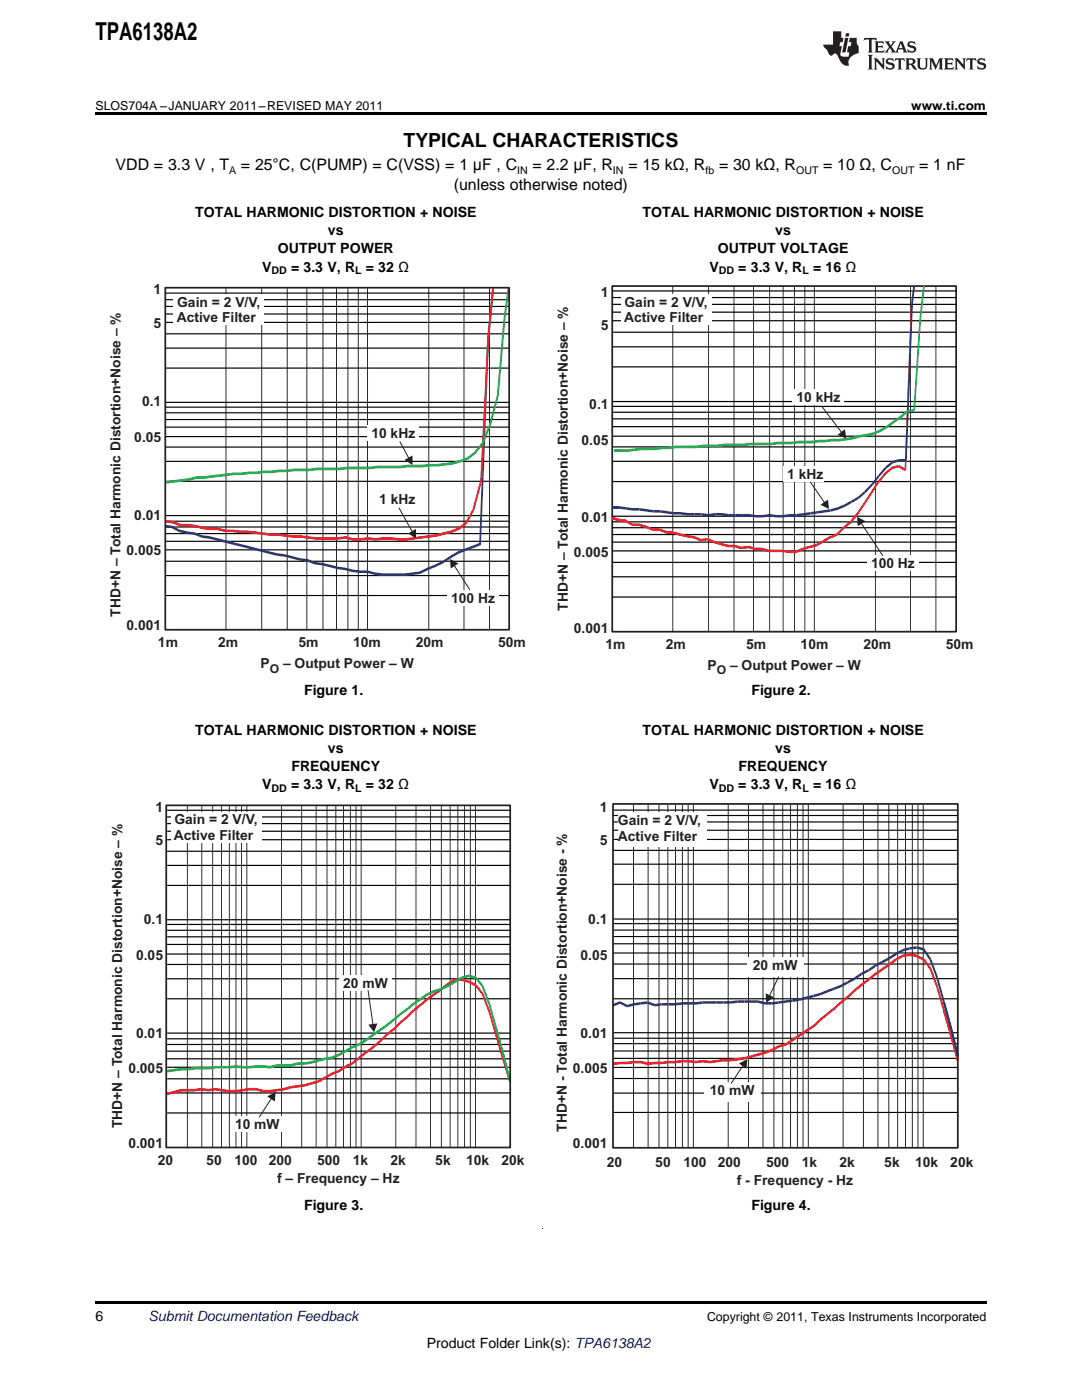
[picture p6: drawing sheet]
<svg xmlns="http://www.w3.org/2000/svg" width="216mm" height="279mm" viewBox="0 0 216 279" stroke-linecap="round" stroke-linejoin="round" font-family="sans-serif">
<g fill="#231f20">
<path d="M172.5 7.6l-.1 .5 .4-.2h.6v.1v2.1l-.2 .4h.9l-.2-.4v-2.1l.1-.1h.5l.5 .2-.2-.5zM174.5 8.3l.2 .3v1.5l-.2 .4h1.8l.2-.6a1.04 1.04 0 0 1-1.3 .2v-.7h.6l.3 .2v-.6l-.3 .2h-.6v-.6l.8-.1 .4 .3-.2-.5zM176.5 8.3l.9 1.1-.9 1.1h.8l-.2-.2 .4-.7 .5 .7-.2 .2h1.5l-.2-.2 .2-.4h.9l.1 .4-.2 .2h1l-.3-.3-.7-1.9h-.5l-.9 2-.8-1 .9-1h-.8l.1 .3-.4 .5-.3-.6 .1-.2zM179.7 8.6l.4 1h-.7zM181.3 8.4a.63 .63 0 0 0-.2 .7 .63 .63 0 0 0 .6 .4l.6 .2 .1 .2a.75 .75 0 0 1-.7 .4 .75 .75 0 0 1-.6-.5l.1 .7 .1-.1a1.11 1.11 0 0 0 1.5-.6 1.13 1.13 0 0 0-1.2-.8l-.1-.4a1.04 1.04 0 0 1 1.2 .2l-.2-.5-.2 .1-.4-.2zM173.2 10.9l.2 .4v2.2l-.2 .4h1l-.3-.4v-2.2l.3-.4zM174.3 11.6l.3 .4v1.5l-.3 .4h.8l-.2-.4v-1.3l1.5 1.7v-1.9l.2-.4h-.7l.2 .4v.9l-1.1-1.3zM177 11.8a.62 .62 0 0 0-.2 .7 .62 .62 0 0 0 .6 .4l.6 .1 .1 .3a.76 .76 0 0 1-.7 .3 .76 .76 0 0 1-.7-.4l.2 .7 .1-.1a1.11 1.11 0 0 0 1.5-.6 1.13 1.13 0 0 0-1.2-.8l-.1-.4a1.04 1.04 0 0 1 1.2 .2l-.2-.6-.2 .1-.5-.1zM178.7 11.6l-.2 .6a.61 .61 0 0 1 .8-.3v1.6l-.2 .4h.9l-.2-.4v-1.6a.63 .63 0 0 1 .7 .3l-.1-.6zM180.6 11.6l.3 .4v1.5l-.3 .4h1l-.2-.2-.1-.8 .6 .2a.76 .76 0 0 0 1.2 .7l-1-1a.58 .58 0 0 0 .6-.5 .58 .58 0 0 0-.5-.6zM181.4 11.9h.1a.45 .45 0 0 1 .5 .1 .45 .45 0 0 1 .1 .5l-.8 .2zM182.9 11.6l.2 .2a2.17 2.17 0 0 0 .3 1.9 .99 .99 0 0 0 1.6-.6v-1.1l.2-.4h-.7l.2 .2a1.92 1.92 0 0 1-.2 1.8 .6 .6 0 0 1-.9-.5v-1.1l.2-.4zM185.4 11.6l.2 .4v1.5l-.2 .4h.7l-.2-.4v-1.4l.8 1.8 .8-1.8v1.4l-.2 .4h.9l-.2-.4v-1.5l.2-.4h-.8l-.6 1.5-.6-1.5zM188.4 11.6l.2 .4v1.5l-.2 .4h1.8l.1-.6a1.04 1.04 0 0 1-1.2 .1v-.6h.5l.4 .2v-.6l-.4 .2h-.5v-.7h.8l.3 .3-.1-.6zM190.5 11.6l.2 .4v1.5l-.2 .4h.7l-.2-.4v-1.3l1.5 1.7v-1.9l.2-.4h-.7l.2 .4v.9l-1.1-1.3zM192.9 11.6l-.1 .6a.61 .61 0 0 1 .7-.3l.1 1.6-.3 .4h1l-.3-.4 .1-1.6a.63 .63 0 0 1 .7 .3l-.1-.6zM195.2 11.8a.62 .62 0 0 0-.2 .7 .62 .62 0 0 0 .6 .4l.6 .1 .1 .3a.76 .76 0 0 1-.7 .3 .76 .76 0 0 1-.6-.4l.1 .7 .1-.1a1.11 1.11 0 0 0 1.6-.6 1.13 1.13 0 0 0-1.3-.8l-.1-.4a1.04 1.04 0 0 1 1.2 .2l-.1-.6-.2 .1-.5-.1z"/>
<path d="M166.2 6.3v2.6h-1.9v.4l.8 .9a.91 .91 0 0 0 1 .8 .56 .56 0 0 1 .5-.3 .56 .56 0 0 1 .5 .3l.4 .8a1.53 1.53 0 0 0 1.9 1.2 1.54 1.54 0 0 1 1-2.1l.9-.3v-1.4a1.52 1.52 0 0 1-.4-1.6h-1.3l-.2 .8h.5l-.2 .8h-.5l-.1 1v.2l.4 .1-.2 .8a1.93 1.93 0 0 1-1.6-.3l.3-1.8h-.5l.2-.8h.4l.2-.8h-.4v-1.3zM168.6 7.6l-.6 2.9h.7l.6-2.9zM168.8 6.6l-.1 .7h.6l.2-.7z"/>
</g>
<g fill="none" stroke="#010202" stroke-width=".2">
<path d="M33 59.8h68.7M33 58.5h68.7M45.1 57.5v68.2M52.2 57.5v68.2M57.3 57.5v68.2M61.2 57.5v68.2M64.4 57.5v68.2M67.1 57.5v68.2M69.4 57.5v68.2M71.5 57.5v68.2M73.3 57.5v68.2M85.6 57.5v68.2"/>
<path d="M92.6 57.5v68.2M97.7 57.5v68.2M33 73.5h68.7M33 69.5h68.7M33 66.6h68.7M33 64.3h68.7M33 62.7h68.7M33 61.2h68.7M33 96.1h68.7M33 92.1h68.7M33 89.2h68.7M33 87.1h68.7"/>
<path d="M33 85.2h68.7M33 83.7h68.7M33 82.4h68.7M33 81.3h68.7M33 80.3h68.7M33 118.8h68.7M33 114.9h68.7M33 112h68.7M33 109.7h68.7M33 108h68.7M33 106.5h68.7M33 105.2h68.7"/>
<path d="M33 104h68.7M33 102.9h68.7"/>
</g>
<path d="M33 105l1.3 .2 1.5 .7" fill="none" stroke="#2b3695" stroke-width=".2"/>
<path d="M33 104l1.4 .2 1.6 .6" fill="none" stroke="#ee1e28" stroke-width=".2"/>
<path d="M98.4 57.5l-1.1 11-1.5 40.1a34 34 0 0 0-6 2.6l-1.5 1-4.5 2.1a25.7 25.7 0 0 1-10.5-.2l-3-.2-6-1.3-1.5-.2-1.4-.6-1.6-.2-3-.7-1.5-.2-13.5-3.4-1.5-.2-1.5-.6-3-.6-1.5-.7-1.3-.2" fill="none" stroke="#2b3695" stroke-width=".44"/>
<path d="M98.4 57.5l-.9 9.3-1.5 29.1-1.6 5.9-1.4 2.6-1.5 1.2a28.4 28.4 0 0 1-9.1 1.9l-1.4 .1-3-.1-3 .1-1.6-.1-2.9 .1-1.5-.3a28.3 28.3 0 0 1-9-.2l-6.1-.4-4.5-.6-4.4-.2-1.6-.3-3-.2-1.4-.4-3-.2-1.6-.6-1.4-.2" fill="none" stroke="#ee1e28" stroke-width=".44"/>
<path d="M101.5 57.5l-.8 6.1-1.4 15.4-1.5 5.9-1.5 3.6a7.7 7.7 0 0 1-6 4l-3 .3-3 .2-9 .2-1.5 .2h-4.5l-1.5 .2h-4.6l-1.5 .2h-2.9l-12 .7-6.1 .8h-1.4l-1.5 .4-4.8 .6" fill="none" stroke="#1ab04b" stroke-width=".44"/>
<path d="M33 57.4h68.6v68.3h-68.6z" fill="none" stroke="#231f20" stroke-width=".35"/>
<g fill="#fff">
<path d="M34.6 58.7h18.1v6.1h-18.1z" fill-rule="evenodd"/>
<path d="M73.3 84.9h10.3v3.1h-10.3z" fill-rule="evenodd"/>
<path d="M75.7 98h7.2v3.1h-7.2z" fill-rule="evenodd"/>
<path d="M89.2 117.8h10.3v3.1h-10.3z" fill-rule="evenodd"/>
</g>
<path d="M79.8 88.2l1.8 3.3" fill="none" stroke="#231f20" stroke-width=".2"/>
<path d="M80.7 91.8l1.6-.9v1.9z" fill="#231f20"/>
<path d="M79.6 101.4l2.7 4.7" fill="none" stroke="#231f20" stroke-width=".2"/>
<path d="M81.4 106.5l1.6-.9v1.9z" fill="#231f20"/>
<path d="M90.6 112.8l3.1 4.9" fill="none" stroke="#231f20" stroke-width=".2"/>
<path d="M89.8 111.6l1.7 .9-1.6 .9z" fill="#231f20"/>
<path d="M122.2 57.1h68.6v69h-68.6z" fill="none" stroke="#231f20" stroke-width=".35"/>
<g fill="none" stroke="#010202" stroke-width=".2">
<path d="M122.2 59.4h68.6M122.2 58.1h68.6M134.2 57.1v69M141.4 57.1v69M146.5 57.1v69M150.4 57.1v69M153.6 57.1v69M156.3 57.1v69M158.5 57.1v69M160.6 57.1v69M162.5 57.1v69M174.7 57.1v69"/>
<path d="M181.7 57.1v69M186.8 57.1v69M122.2 73.2h68.6M122.2 69.2h68.6M122.2 66.3h68.6M122.2 64h68.6M122.2 62.3h68.6M122.2 60.7h68.6M122.2 96.1h68.6M122.2 92.1h68.6M122.2 89.2h68.6M122.2 87.1h68.6"/>
<path d="M122.2 85.1h68.6M122.2 83.6h68.6M122.2 82.3h68.6M122.2 81.1h68.6M122.2 80.1h68.6M122.2 119.2h68.6M122.2 115.1h68.6M122.2 112.2h68.6M122.2 109.9h68.6M122.2 108.2h68.6M122.2 106.7h68.6M122.2 105.3h68.6"/>
<path d="M122.2 104.2h68.6M122.2 103h68.6"/>
</g>
<path d="M182.4 57.1l-.5 4.2-1.2 32.5-1.4-.8-1.3 .4-1.4 1.2-1.4 1.7-4 6.1-1.4 1.8-1.5 1.1-1.3 1.4-1.3 .5-2.7 1.6-2.8 .8-1.4 .5-5.4-.2-1.4-.3h-1.3l-1.4-.4-1.4 .2-1.3-.4h-1.3l-2.8-.8-1.3-.6-1.4 .2-1.3-.6-1.4-.2-2.7-.7h-1.4l-1.3-.6h-1.5l-2.7-1h-1.3l-1.4-.7-2.6-.6" fill="none" stroke="#ee1e28" stroke-width=".42"/>
<path d="M182.4 57.1l-.4 3.1-1.2 31.7h-1.4l-1.3 .4-1.4 1.1-1.3 1.5a16.1 16.1 0 0 1-12.3 7.3l-4.2 .6-2.6 .2-2.7-.2-2.8 .2-1.4-.2h-4l-1.3-.2a58.4 58.4 0 0 1-12.3-.5l-5.5-.4-2.7-.4h-1.3" fill="none" stroke="#2b3695" stroke-width=".42"/>
<path d="M184.4 57.1l-.8 6.3-1.2 18.5-1.3 .2-1.4 1.1a16.6 16.6 0 0 1-6.8 3.7l-1.3 .2a19.2 19.2 0 0 1-5.5 .7l-4 .4h-2.8l-5.4 .4h-4.1l-1.4 .2h-4l-5.5 .4h-4.1l-4.1 .4h-2.6l-2.8 .3h-2.7" fill="none" stroke="#1ab04b" stroke-width=".42"/>
<g fill="#fff">
<path d="M158.2 77.7h10.3v3.1h-10.3z" fill-rule="evenodd"/>
<path d="M156.3 93h8v3.1h-8z" fill-rule="evenodd"/>
<path d="M173 110.9h10.3v3.1h-10.3z" fill-rule="evenodd"/>
<path d="M123.9 58.7h18.1v6.2h-18.1z" fill-rule="evenodd"/>
</g>
<path d="M164 81.1l4 5.2" fill="none" stroke="#231f20" stroke-width=".2"/>
<path d="M167.1 86.8l1.5-1.1 .3 1.8z" fill="#231f20"/>
<path d="M161.7 96.2l2.9 4.1" fill="none" stroke="#231f20" stroke-width=".2"/>
<path d="M163.7 100.7l1.5-1 .2 1.9z" fill="#231f20"/>
<path d="M171.8 104.4l4.3 6.5" fill="none" stroke="#231f20" stroke-width=".2"/>
<path d="M171 103.1l1.7 .9-1.5 1z" fill="#231f20"/>
<g fill="none" stroke="#010202" stroke-width=".2">
<path d="M33.4 176.7h68.5M33.4 172.7h68.5M33.4 169.9h68.5M33.4 167.6h68.5M33.4 165.9h68.5M33.4 164.4h68.5M33.4 163h68.5M33.4 161.7h68.5M37.4 160.8v68.2M40.3 160.8v68.2M42.4 160.8v68.2M44.2 160.8v68.2"/>
<path d="M45.8 160.8v68.2M47.1 160.8v68.2M48.2 160.8v68.2M49.3 160.8v68.2M56.2 160.8v68.2M60.2 160.8v68.2M63.1 160.8v68.2M65.3 160.8v68.2M67 160.8v68.2M68.6 160.8v68.2M69.9 160.8v68.2M71 160.8v68.2"/>
<path d="M72.1 160.8v68.2M79 160.8v68.2M83 160.8v68.2M85.9 160.8v68.2M88.1 160.8v68.2M89.8 160.8v68.2M91.4 160.8v68.2M92.7 160.8v68.2M93.8 160.8v68.2M94.9 160.8v68.2M33.4 199.3h68.5M33.4 195.3h68.5"/>
<path d="M33.4 192.5h68.5M33.4 190.4h68.5M33.4 188.5h68.5M33.4 187h68.5M33.4 185.7h68.5M33.4 184.5h68.5M33.4 183.6h68.5M33.4 218.1h68.5M33.4 215.3h68.5M33.4 213h68.5M33.4 211.3h68.5M33.4 209.8h68.5"/>
<path d="M33.4 208.5h68.5M33.4 207.3h68.5M33.4 206.2h68.5M33.4 222.1h68.5"/>
</g>
<path d="M70.3 212.2l-1.3 .6-1.4 1-1.4 .5a12.4 12.4 0 0 1-5.5 2.3l-2.7 .4a10.8 10.8 0 0 1-6.9 .4h-1.3l-2.7 .4h-1.5l-2.7-.4-1.3 .2-1.4-.2-1.4 .2h-2.7l-2.7 .7M70.3 212.2l1.3-1.1a38.7 38.7 0 0 0 5.5-4.6l1.5-1.1a86.4 86.4 0 0 1 10.9-9.1l1.4-.8a5.6 5.6 0 0 1 5.4 2.9l1.4 3.6 4.1 13.9" fill="none" stroke="#ee1e28" stroke-width=".42"/>
<path d="M70.3 209a12.2 12.2 0 0 1-5.5 2.3 14.7 14.7 0 0 1-5.4 .9l-1.4 .4h-2.8l-1.3 .4-1.3-.2-2.8 .2-2.7-.2-1.5 .2h-2.7l-1.3 .2h-2.8l-5.5 .6M70.3 209l1.3-.5 1.5-1 4-2.8 5.5-4.4 2.8-1.9 1.3-.6a23.3 23.3 0 0 0 5.5-2.7l1.3-.3 1.5 .3 1.3 1.8 1.4 3.6 4.1 15.4" fill="none" stroke="#1ab04b" stroke-width=".42"/>
<path d="M33.2 160.7h68.6v68.3h-68.6z" fill="none" stroke="#231f20" stroke-width=".35"/>
<g fill="#fff">
<path d="M46.1 222.8h10.5v3.1h-10.5z" fill-rule="evenodd"/>
<path d="M34 162h18.2v6.2h-18.2z" fill-rule="evenodd"/>
</g>
<path d="M54.2 219.2l-2.4 3.7" fill="none" stroke="#231f20" stroke-width=".2"/>
<path d="M53.3 218.8l1.7-.9-.2 1.9z" fill="#231f20"/>
<path d="M67.7 194.7h10.4v3.1h-10.4z" fill-rule="evenodd" fill="#fff"/>
<path d="M73.4 197.7l1 6.8" fill="none" stroke="#231f20" stroke-width=".2"/>
<path d="M73.5 204.5l1.8-.3-.7 1.8z" fill="#231f20"/>
<g fill="none" stroke="#010202" stroke-width=".2">
<path d="M122.4 176.5h68.9M122.4 172.5h68.9M122.4 169.7h68.9M122.4 167.5h68.9M122.4 165.7h68.9M122.4 164h68.9M122.4 162.8h68.9M122.4 161.7h68.9M126.4 160.6v68.3M129.3 160.6v68.3M131.5 160.6v68.3M133.3 160.6v68.3"/>
<path d="M134.8 160.6v68.3M136.2 160.6v68.3M137.3 160.6v68.3M138.3 160.6v68.3M145.3 160.6v68.3M149.3 160.6v68.3M152.2 160.6v68.3M154.4 160.6v68.3M156.2 160.6v68.3M157.8 160.6v68.3M159.1 160.6v68.3M160.2 160.6v68.3"/>
<path d="M161.3 160.6v68.3M168.2 160.6v68.3M172.3 160.6v68.3M175.2 160.6v68.3M177.4 160.6v68.3M179.1 160.6v68.3M180.7 160.6v68.3M182 160.6v68.3M183.2 160.6v68.3M184.2 160.6v68.3M122.4 199.3h68.9M122.4 195.3h68.9"/>
<path d="M122.4 192.4h68.9M122.4 190.2h68.9M122.4 188.4h68.9M122.4 186.9h68.9M122.4 185.6h68.9M122.4 184.3h68.9M122.4 183.4h68.9M122.4 218.2h68.9M122.4 215.2h68.9M122.4 213h68.9M122.4 211.2h68.9M122.4 209.8h68.9"/>
<path d="M122.4 208.3h68.9M122.4 207.2h68.9M122.4 206.1h68.9M122.4 222h68.9"/>
</g>
<path d="M191.2 211.8l-4.2-14.8-1.3-3.7a4.4 4.4 0 0 0-6.9-1.8 103.1 103.1 0 0 0-12.4 9.8l-4.1 3.5-5.5 3.7-1.4 .3-1.4 .8a24.4 24.4 0 0 1-9.6 2l-2.7 .4-1.5-.2-1.3 .2-2.7-.2-7 .5-1.3-.3-5.5 .3" fill="none" stroke="#ee1e28" stroke-width=".44"/>
<path d="M154 200.2h-1.3l-1.5-.3h-4l-1.5 .2h-5.5l-1.3 .1-6.9 .2-1.3 .2-1.5-.5-2.7 .3-1.3 .4-1.5-.7-1.3 .5M154 200.2a38.7 38.7 0 0 0 16.5-4.9l4.2-2.6 2.7-1.4a9.2 9.2 0 0 1 5.5-2.2l1.4 .4 1.4 2 1.3 3.6 4.2 15.8" fill="none" stroke="#2b3695" stroke-width=".44"/>
<path d="M122.3 160.4h68.8v68.7h-68.8z" fill="none" stroke="#231f20" stroke-width=".35"/>
<g fill="#fff">
<path d="M140.5 216h11.2v3.9h-11.2z" fill-rule="evenodd"/>
<path d="M123.3 162.2h17.7v6.8h-17.7z" fill-rule="evenodd"/>
<path d="M149.1 191.1h11.2v3.9h-11.2z" fill-rule="evenodd"/>
</g>
<path d="M155.4 194.9l-1.9 3.9" fill="none" stroke="#231f20" stroke-width=".2"/>
<path d="M152.8 198.2l1.6 .8-1.5 1.1z" fill="#231f20"/>
<path d="M148.3 212.6l-2.4 3.6" fill="none" stroke="#231f20" stroke-width=".2"/>
<path d="M147.4 212.2l1.7-.8-.1 1.9z" fill="#231f20"/>
<path d="M108.2 245.2h.1zM19 259.7h177.8v.5h-177.8z" fill="#000"/>
<g fill="#fff">
<path d="M156.1 243.2h.4v.7h-.4z"/>
<path d="M66.9 243.2h.3v.7h-.3z"/>
<path d="M156.1 140.5h.4v.8h-.4z"/>
<path d="M66.9 140.5h.3v.8h-.3z"/>
</g>
<path d="M19 22.5h177.8v.5h-177.8z" fill="#000"/>
<text font-size="4.9" x="19" y="7.9">TPA6138A2</text>
<text font-size="3.9" x="80.5" y="29.3">TYPICAL CHARACTERISTICS</text>
<g font-size="3.2">
<text x="23.1" y="34">VDD = 3.3 V , T</text>
<text x="48.1" y="34">= 25°C, C(PUMP) = C(VSS) = 1 μF , C</text>
<text x="106.3" y="34">= 2.2 μF, R</text>
<text x="125.4" y="34">= 15 kΩ, R</text>
<text x="143.5" y="34">= 30 kΩ, R</text>
<text x="164.3" y="34">= 10 Ω, C</text>
<text x="183.4" y="34">= 1 nF</text>
<text x="90.6" y="37.9">(unless otherwise noted)</text>
</g>
<g font-size="2.8">
<text x="38.9" y="43.4">TOTAL HARMONIC DISTORTION + NOISE</text>
<text x="65.4" y="47">vs</text>
<text x="128.2" y="43.4">TOTAL HARMONIC DISTORTION + NOISE</text>
<text x="154.7" y="47">vs</text>
<text x="55.5" y="50.6">OUTPUT POWER</text>
<text x="143.2" y="50.6">OUTPUT VOLTAGE</text>
<text x="52.3" y="54.2">V</text>
<text x="58.1" y="54.2">= 3.3 V, R</text>
<text x="73" y="54.2">= 32 Ω</text>
<text x="141.6" y="54.2">V</text>
<text x="147.3" y="54.2">= 3.3 V, R</text>
<text x="162.2" y="54.2">= 16 Ω</text>
<text x="60.7" y="138.8">Figure 1.</text>
<text x="149.9" y="138.8">Figure 2.</text>
<text x="38.9" y="146.8">TOTAL HARMONIC DISTORTION + NOISE</text>
<text x="128.2" y="146.8">TOTAL HARMONIC DISTORTION + NOISE</text>
<text x="58.1" y="154">FREQUENCY</text>
<text x="65.4" y="150.4">vs</text>
<text x="147.4" y="154">FREQUENCY</text>
<text x="154.7" y="150.4">vs</text>
<text x="52.3" y="157.6">V</text>
<text x="58.1" y="157.6">= 3.3 V, R</text>
<text x="73" y="157.6">= 32 Ω</text>
<text x="141.6" y="157.6">V</text>
<text x="147.3" y="157.6">= 3.3 V, R</text>
<text x="162.2" y="157.6">= 16 Ω</text>
<text x="60.7" y="241.5">Figure 3.</text>
<text x="149.9" y="241.5">Figure 4.</text>
<text x="19" y="263.6">6</text>
<text x="85.2" y="269">Product Folder Link(s): TPA6138A2</text>
</g>
<g font-size="2.8" fill="#231f20">
<text x="30.6" y="58.8">1</text>
<text x="119.9" y="59.2">1</text>
<text x="30.6" y="65.4">5</text>
<text x="35.3" y="64.3">Active Filter</text>
<text x="35.4" y="61.2">Gain = 2 V/V,</text>
<text x="119.9" y="65.8">5</text>
<text x="124.5" y="64.3">Active Filter</text>
<text x="124.6" y="61.2">Gain = 2 V/V,</text>
<text x="28.3" y="81.1">0.1</text>
<text x="117.6" y="81.6">0.1</text>
<text x="158.9" y="80.2">10 kHz</text>
<text x="26.8" y="88.2">0.05</text>
<text x="74.1" y="87.4">10 kHz</text>
<text x="116.1" y="88.7">0.05</text>
<text x="157.1" y="95.5">1 kHz</text>
<text x="75.7" y="100.5">1 kHz</text>
<text x="26.8" y="103.8">0.01</text>
<text x="116.1" y="104.3">0.01</text>
<text x="25.3" y="110.8">0.005</text>
<text x="114.5" y="111.2">0.005</text>
<text x="173.8" y="113.4">100 Hz</text>
<text x="24" y="123.1" transform="rotate(-90 24 123.1)">THD+N – Total Harmonic Distortion+Noise – %</text>
<text x="25.3" y="125.8">0.001</text>
<text x="90" y="120.3">100 Hz</text>
<text x="113.3" y="121.9" transform="rotate(-90 113.3 121.9)">THD+N – Total Harmonic Distortion+Noise – %</text>
<text x="31.5" y="129.1">1m</text>
<text x="43.5" y="129.1">2m</text>
<text x="59.6" y="129.1">5m</text>
<text x="70.5" y="129.1">10m</text>
<text x="83" y="129.1">20m</text>
<text x="99.4" y="129.1">50m</text>
<text x="114.5" y="126.2">0.001</text>
<text x="120.8" y="129.4">1m</text>
<text x="132.8" y="129.4">2m</text>
<text x="148.9" y="129.4">5m</text>
<text x="159.8" y="129.4">10m</text>
<text x="172.3" y="129.4">20m</text>
<text x="188.7" y="129.4">50m</text>
<text x="52" y="133.3">P</text>
<text x="56.5" y="133.3">– Output Power – W</text>
<text x="141.2" y="133.6">P</text>
<text x="145.7" y="133.6">– Output Power – W</text>
<text x="31" y="162.1">1</text>
<text x="34.7" y="167.6">Active Filter</text>
<text x="34.8" y="164.5">Gain = 2 V/V,</text>
<text x="119.7" y="162.1">1</text>
<text x="123.3" y="164.7">Gain = 2 V/V,</text>
<text x="123.3" y="167.8">Active Filter</text>
<text x="31" y="168.7">5</text>
<text x="119.7" y="168.7">5</text>
<text x="28.7" y="184.4">0.1</text>
<text x="117.4" y="184.5">0.1</text>
<text x="27.2" y="191.6">0.05</text>
<text x="115.9" y="191.6">0.05</text>
<text x="68.5" y="197.2">20 mW</text>
<text x="150.2" y="193.6">20 mW</text>
<text x="27.2" y="207.1">0.01</text>
<text x="115.9" y="207.2">0.01</text>
<text x="25.6" y="214.1">0.005</text>
<text x="114.3" y="214.1">0.005</text>
<text x="141.7" y="218.5">10 mW</text>
<text x="24.4" y="225.2" transform="rotate(-90 24.4 225.2)">THD+N – Total Harmonic Distortion+Noise – %</text>
<text x="46.9" y="225.3">10 mW</text>
<text x="113.1" y="225.8" transform="rotate(-90 113.1 225.8)">THD+N - Total Harmonic Distortion+Noise - %</text>
<text x="25.6" y="229.1">0.001</text>
<text x="31.5" y="232.4">20</text>
<text x="41.2" y="232.4">50</text>
<text x="46.8" y="232.4">100</text>
<text x="53.6" y="232.4">200</text>
<text x="63.3" y="232.4">500</text>
<text x="70.4" y="232.4">1k</text>
<text x="77.9" y="232.4">2k</text>
<text x="86.9" y="232.4">5k</text>
<text x="93" y="232.4">10k</text>
<text x="100" y="232.4">20k</text>
<text x="114.3" y="229.1">0.001</text>
<text x="121.1" y="232.9">20</text>
<text x="130.8" y="232.9">50</text>
<text x="136.4" y="232.9">100</text>
<text x="143.2" y="232.9">200</text>
<text x="152.9" y="232.9">500</text>
<text x="160" y="232.9">1k</text>
<text x="167.5" y="232.9">2k</text>
<text x="176.5" y="232.9">5k</text>
<text x="182.6" y="232.9">10k</text>
<text x="189.6" y="232.9">20k</text>
<text x="55.3" y="236">f – Frequency – Hz</text>
<text x="147" y="236.6">f - Frequency - Hz</text>
</g>
<text font-size="2.8" fill="#0000c8" x="29.6" y="263.6">Submit Documentation Feedback</text>
<g font-size="2.5">
<text x="19" y="21.9">SLOS704A –JANUARY 2011–REVISED MAY 2011</text>
<text x="181.8" y="21.9">www.ti.com</text>
<text x="141.1" y="263.6">Copyright © 2011, Texas Instruments Incorporated</text>
</g>
<g font-size="2.4" fill="#231f20">
<text x="53.8" y="134.2">O</text>
<text x="143" y="134.6">O</text>
</g>
<g font-size="2.1">
<text x="45.7" y="34.6">A</text>
<text x="103.2" y="34.6">IN</text>
<text x="122.3" y="34.6">IN</text>
<text x="140.8" y="34.6">fb</text>
<text x="158.9" y="34.6">OUT</text>
<text x="178" y="34.6">OUT</text>
<text x="54.2" y="54.8">DD</text>
<text x="70.9" y="54.8">L</text>
<text x="143.4" y="54.8">DD</text>
<text x="160.1" y="54.8">L</text>
<text x="54.2" y="158.1">DD</text>
<text x="70.9" y="158.1">L</text>
<text x="143.4" y="158.1">DD</text>
<text x="160.1" y="158.1">L</text>
</g>
</svg>
